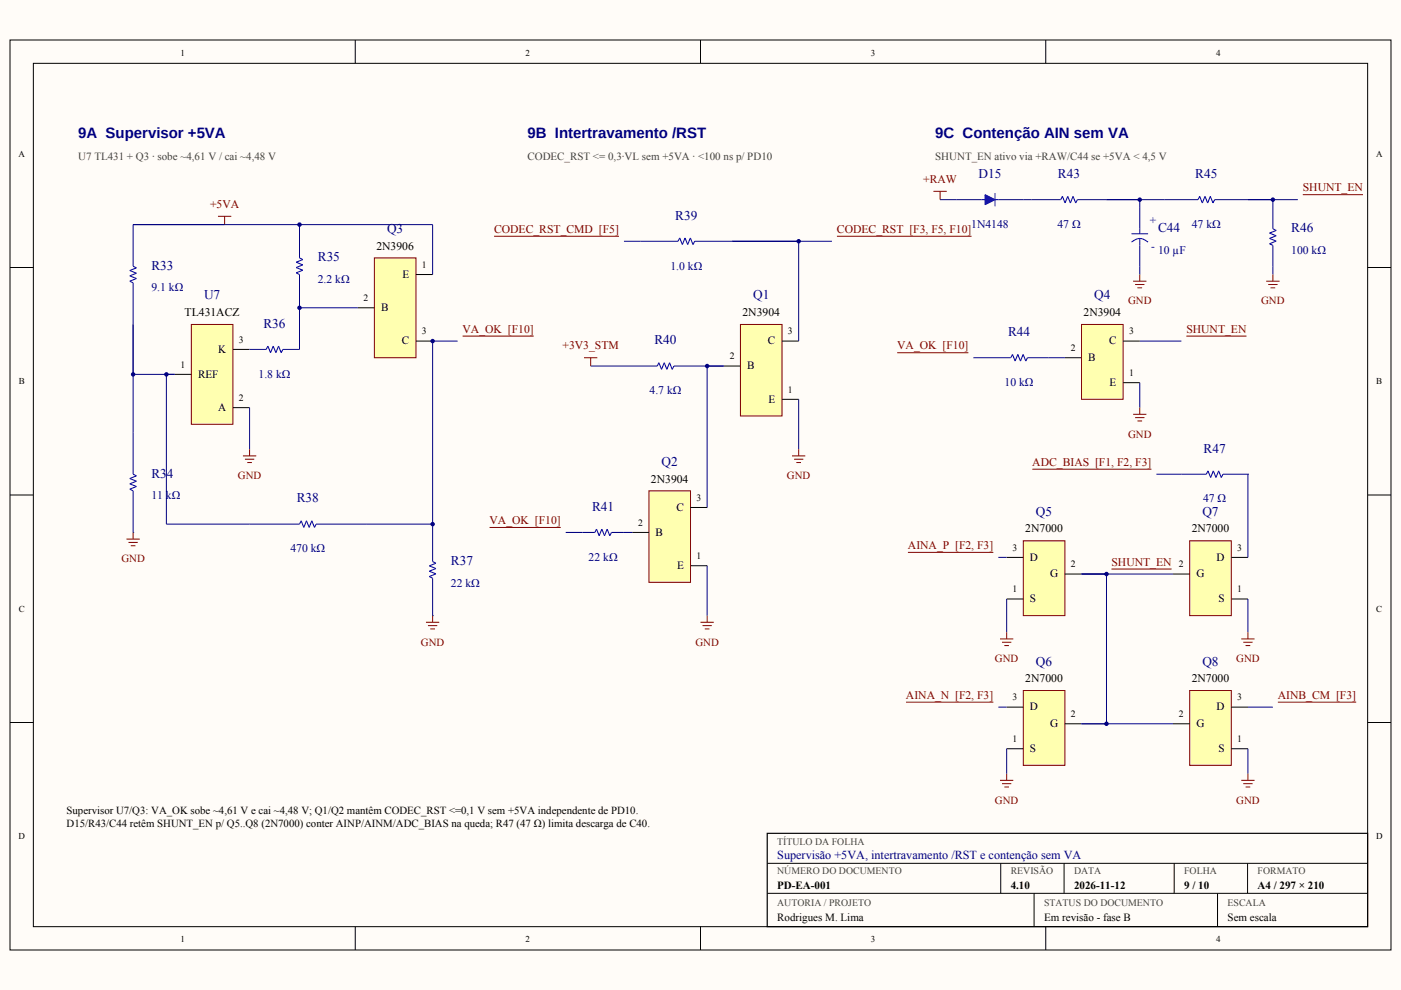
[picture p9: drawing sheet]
<svg xmlns="http://www.w3.org/2000/svg" width="297mm" height="210mm" viewBox="0 0 297 210" stroke-linecap="round" stroke-linejoin="round" font-family="sans-serif">
<path d="M0 0h297v209.9h-297z" fill-rule="evenodd" fill="#fffcf8"/>
<g fill="none" stroke="#000" stroke-width=".21">
<path d="M2.1 8.5h292.8v192.9h-292.8zM7.1 13.4h282.9v183.1h-282.9zM75.3 8.5v4.9M148.5 8.5v4.9M221.7 8.5v4.9M2.1 56.7h5M290 56.7h4.9M2.1 105h5M290 105h4.9M2.1 153.2h5M290 153.2h4.9M75.3 196.5v4.9"/>
<path d="M148.5 196.5v4.9M162.7 183h127.3M162.7 189.4h127.3M212.2 183v6.4M219.2 189.4v7.1M221.7 196.5v4.9M225.6 183v6.4M248.9 183v6.4M258.1 189.4v7.1M264.5 183v6.4"/>
</g>
<path d="M162.7 176.7h127.3v19.8h-127.3z" fill="none" stroke="#000" stroke-width=".25"/>
<path d="M28.2 47.6v8.8M28.2 60v40.5M28.2 112.9h.1M28.2 104.1v8.8" fill="none" stroke="#000080" stroke-width=".21"/>
<path d="M28.2 56.4l.7 .4-1.4 .6 1.4 .5-1.4 .6 1.4 .6-1.4 .5 .7 .4M28.2 100.5l.7 .4-1.4 .6 1.4 .5-1.4 .6 1.4 .6-1.4 .5 .7 .4" fill="none" stroke="#00f" stroke-width=".23"/>
<path d="M26.8 114.3h2.8M27.2 115h2M27.7 115.7h1M28.2 112.9v1.4" fill="none" stroke="#800000" stroke-width=".21"/>
<path d="M40.6 68.8h8.8v21.2h-8.8z" fill-rule="evenodd" fill="#ffffb0" stroke="#800000" stroke-width=".21"/>
<path d="M37 79.4h3.6M49.4 74.1h3.5M49.4 86.4h3.5" fill="none" stroke="#000" stroke-width=".21"/>
<path d="M28.2 47.6h35.3v7.1M63.5 58.2v15.9h-3.5M28.2 68.8v10.6h8.8M52.9 74.1h3.5M52.9 86.4v8.8" fill="none" stroke="#000080" stroke-width=".21"/>
<path d="M46.2 45.9h2.8M47.6 45.9v1.7M51.5 96.7h2.8M51.9 97.4h2M52.4 98.1h1M52.9 95.2v1.5" fill="none" stroke="#800000" stroke-width=".21"/>
<path d="M63.5 54.7l.7 .3-1.4 .6 1.4 .6-1.4 .5 1.4 .6-1.4 .6 .7 .3M56.4 74.1l.4-.7 .6 1.4 .5-1.4 .6 1.4 .6-1.4 .5 1.4 .4-.7" fill="none" stroke="#00f" stroke-width=".23"/>
<path d="M79.4 54.7h8.8v21.1h-8.8z" fill-rule="evenodd" fill="#ffffb0" stroke="#800000" stroke-width=".21"/>
<path d="M88.2 58.2h3.5M75.8 65.3h3.6M88.2 72.3h3.5" fill="none" stroke="#000" stroke-width=".21"/>
<path d="M63.5 47.6h28.2v10.6M132.3 51.2h11.5M147.3 51.2h29.1M37 79.4h-1.7v31.7h28.2M63.5 65.3h12.3M97 72.3h-5.3v46.8M67 111.1h24.7M91.7 130.5h.1M91.7 122.6v7.9" fill="none" stroke="#000080" stroke-width=".21"/>
<path d="M143.8 51.2l.3-.8 .6 1.5 .5-1.5 .6 1.5 .6-1.5 .5 1.5 .4-.7M63.5 111.1l.4-.7 .5 1.4 .6-1.4 .5 1.4 .6-1.4 .6 1.4 .3-.7M91.7 119.1l.7 .3-1.4 .6 1.4 .5-1.4 .6 1.4 .6-1.4 .5 .7 .4" fill="none" stroke="#00f" stroke-width=".23"/>
<path d="M104.8 50.1h26.4M177.4 50.1h28.6M98.1 71.3h15.1M90.3 131.9h2.8M90.7 132.6h2M91.2 133.3h1M91.7 130.5v1.4" fill="none" stroke="#800000" stroke-width=".21"/>
<path d="M157 68.8h8.8v19.4h-8.8z" fill-rule="evenodd" fill="#ffffb0" stroke="#800000" stroke-width=".21"/>
<path d="M153.5 77.6h3.5M165.8 72.3h3.5M165.8 84.7h3.5" fill="none" stroke="#000" stroke-width=".21"/>
<path d="M155.2 51.2h14.1v21.1M125.2 77.6h14.1M142.9 77.6h10.6M169.3 84.7v10.5" fill="none" stroke="#000080" stroke-width=".21"/>
<path d="M123.8 75.8h2.8M125.2 75.8v1.8M167.9 96.7h2.8M168.3 97.4h2M168.8 98.1h1M169.3 95.2v1.5" fill="none" stroke="#800000" stroke-width=".21"/>
<path d="M139.3 77.6l.4-.7 .6 1.4 .5-1.4 .6 1.4 .6-1.4 .5 1.4 .4-.7" fill="none" stroke="#00f" stroke-width=".23"/>
<path d="M137.6 104.1h8.8v19.4h-8.8z" fill-rule="evenodd" fill="#ffffb0" stroke="#800000" stroke-width=".21"/>
<path d="M134.1 112.9h3.5M146.4 107.6h3.5M146.4 119.9h3.5" fill="none" stroke="#000" stroke-width=".21"/>
<path d="M202.8 42.3h5.3M211.7 42.3h5.3M153.5 77.6h-3.6v30M119.9 112.9h6.2M129.6 112.9h4.5M149.9 119.9v10.6" fill="none" stroke="#000080" stroke-width=".21"/>
<path d="M103.8 111.8h15.1M148.5 131.9h2.8M148.9 132.6h2M149.4 133.3h1M149.9 130.5v1.4" fill="none" stroke="#800000" stroke-width=".21"/>
<path d="M126.1 112.9l.4-.7 .5 1.4 .6-1.4 .6 1.4 .5-1.4 .6 1.4 .3-.7" fill="none" stroke="#00f" stroke-width=".23"/>
<path d="M208.8 41.3l2.2 1-2.2 1.1z" fill="#00f"/>
<path d="M208.8 41.3l2.2 1-2.2 1.1zM224.9 42.3l.3-.7 .6 1.4 .6-1.4 .5 1.4 .6-1.4 .6 1.4 .3-.7M239.9 51.3a2.39 2.39 0 0 1 3.5 0M254 42.3l.4-.7 .5 1.4 .6-1.4 .5 1.4 .6-1.4 .6 1.4 .3-.7M269.9 48.5l.7 .4-1.4 .5 1.4 .6-1.4 .6 1.4 .5-1.4 .6 .7 .3M214.3 75.8l.4-.7 .5 1.5 .6-1.5 .6 1.5 .5-1.5 .6 1.5 .3-.8" fill="none" stroke="#00f" stroke-width=".23"/>
<path d="M208.1 42.3h.7M211 40.9v2.8M211 42.3h.7M239.9 49.6h3.5M241.7 48.5v1.1M241.7 50.6v1.4" fill="none" stroke="#00f" stroke-width=".21"/>
<path d="M199.3 42.3h3.5M217 42.3h7.9M228.4 42.3h25.6M241.7 42.3v6.2M241.7 52v6.2M257.5 42.3h17.7M269.9 42.3v6.2M269.9 52v6.2M206.4 75.8h7.9M217.8 75.8h4.4" fill="none" stroke="#000080" stroke-width=".21"/>
<path d="M197.9 40.6h2.8M199.3 40.6v1.7M240.2 59.6h2.9M241.7 58.2v1.4M268.5 59.6h2.8M269.9 58.2v1.4M276.2 41.3h12.8M190.2 74.8h15.1M240.7 60.3h1.9M241.2 61h.9M268.9 60.3h2M269.4 61h1" fill="none" stroke="#800000" stroke-width=".21"/>
<path d="M229.3 68.8h8.8v15.9h-8.8z" fill-rule="evenodd" fill="#ffffb0" stroke="#800000" stroke-width=".21"/>
<path d="M225.8 75.8h3.5M238.1 72.3h3.6M238.1 81.1h3.6" fill="none" stroke="#000" stroke-width=".21"/>
<path d="M222.2 75.8h3.6M241.7 72.3h8.8M241.7 81.1v5.3" fill="none" stroke="#000080" stroke-width=".21"/>
<path d="M251.5 71.3h12.8M240.2 87.8h2.9M240.7 88.5h1.9M241.2 89.3h.9M241.7 86.4v1.4" fill="none" stroke="#800000" stroke-width=".21"/>
<path d="M217 114.7h8.8v15.8h-8.8z" fill-rule="evenodd" fill="#ffffb0" stroke="#800000" stroke-width=".21"/>
<path d="M213.4 118.2h3.6M213.4 127h3.6M225.8 121.7h3.5" fill="none" stroke="#000" stroke-width=".21"/>
<path d="M211.7 118.2h1.7M213.4 127v7.1" fill="none" stroke="#000080" stroke-width=".21"/>
<path d="M192.5 117.1h18.1M212 135.5h2.8M212.4 136.2h2M212.9 136.9h1M213.4 134.1v1.4" fill="none" stroke="#800000" stroke-width=".21"/>
<path d="M217 146.4h8.8v15.9h-8.8z" fill-rule="evenodd" fill="#ffffb0" stroke="#800000" stroke-width=".21"/>
<path d="M213.4 149.9h3.6M213.4 158.8h3.6M225.8 153.5h3.5" fill="none" stroke="#000" stroke-width=".21"/>
<path d="M211.7 149.9h1.7M213.4 158.8v5.2" fill="none" stroke="#000080" stroke-width=".21"/>
<path d="M192.1 148.9h18.5M212 165.5h2.8M212.4 166.2h2M212.9 166.9h1M213.4 164v1.5" fill="none" stroke="#800000" stroke-width=".21"/>
<path d="M252.2 114.7h8.9v15.8h-8.9z" fill-rule="evenodd" fill="#ffffb0" stroke="#800000" stroke-width=".21"/>
<path d="M261.1 118.2h3.5M248.7 121.7h3.5M261.1 127h3.5" fill="none" stroke="#000" stroke-width=".21"/>
<path d="M245.2 100.5h10.6M259.3 100.5h5.3M264.6 100.5h.1M264.6 100.5v17.7M264.6 127v7.1" fill="none" stroke="#000080" stroke-width=".21"/>
<path d="M218.9 99.5h25.2M263.2 135.5h2.8M263.6 136.2h2M264.1 136.9h1M264.6 134.1v1.4" fill="none" stroke="#800000" stroke-width=".21"/>
<path d="M255.8 100.5l.3-.7 .6 1.4 .5-1.4 .6 1.4 .6-1.4 .5 1.4 .4-.7" fill="none" stroke="#00f" stroke-width=".23"/>
<path d="M252.2 146.4h8.9v15.9h-8.9z" fill-rule="evenodd" fill="#ffffb0" stroke="#800000" stroke-width=".21"/>
<path d="M248.7 153.5h3.5M261.1 149.9h3.5M261.1 158.8h3.5" fill="none" stroke="#000" stroke-width=".21"/>
<path d="M229.3 121.7h19.4M234.6 121.7v31.8M229.3 153.5h19.4M264.6 149.9h5.3M264.6 158.8v5.2" fill="none" stroke="#000080" stroke-width=".21"/>
<path d="M235.7 120.7h12.7M270.9 148.9h16.6M263.2 165.5h2.8M263.6 166.2h2M264.1 166.9h1M264.6 164v1.5" fill="none" stroke="#800000" stroke-width=".21"/>
<g fill="#000080">
<circle cx="28.2" cy="79.4" r=".48"/>
<circle cx="35.3" cy="79.4" r=".48"/>
<circle cx="63.5" cy="47.6" r=".48"/>
<circle cx="63.5" cy="65.3" r=".48"/>
<circle cx="91.7" cy="72.3" r=".48"/>
<circle cx="91.7" cy="111.1" r=".48"/>
<circle cx="169.3" cy="51.2" r=".48"/>
<circle cx="149.9" cy="77.6" r=".48"/>
<circle cx="241.7" cy="42.3" r=".48"/>
<circle cx="269.9" cy="42.3" r=".48"/>
<circle cx="234.6" cy="121.7" r=".48"/>
<circle cx="234.6" cy="153.5" r=".48"/>
</g>
<g font-size="3.2" fill="#000080">
<text x="16.6" y="29.3">9A Supervisor +5VA</text>
<text x="111.8" y="29.3">9B Intertravamento /RST</text>
<text x="198.3" y="29.3">9C Contenção AIN sem VA</text>
</g>
<g font-size="2.8" fill="#000080">
<text x="207.5" y="37.7">D15</text>
<text x="224.3" y="37.7">R43</text>
<text x="253.4" y="37.7">R45</text>
<text x="143.2" y="46.6">R39</text>
<text x="82.1" y="49.4">Q3</text>
<text x="245.5" y="49.2">C44</text>
<text x="273.8" y="49.2">R46</text>
<text x="32.1" y="57.2">R33</text>
<text x="67.4" y="55.4">R35</text>
<text x="43.3" y="63.5">U7</text>
<text x="159.7" y="63.5">Q1</text>
<text x="232" y="63.5">Q4</text>
<text x="55.9" y="69.5">R36</text>
<text x="213.7" y="71.3">R44</text>
<text x="138.8" y="73">R40</text>
<text x="255.2" y="96">R47</text>
<text x="32.1" y="101.2">R34</text>
<text x="140.3" y="98.8">Q2</text>
<text x="62.9" y="106.5">R38</text>
<text x="125.5" y="108.3">R41</text>
<text x="219.6" y="109.4">Q5</text>
<text x="254.9" y="109.4">Q7</text>
<text x="95.6" y="119.8">R37</text>
<text x="219.6" y="141.1">Q6</text>
<text x="254.9" y="141.1">Q8</text>
</g>
<text font-size="2.6" fill="#000080" x="164.8" y="182.2">Supervisão +5VA, intertravamento /RST e contenção sem VA</text>
<g font-size="2.5" fill="#800000">
<text x="195.7" y="38.8">+RAW</text>
<text x="276.2" y="40.6">SHUNT_EN</text>
<text x="44.5" y="44.1">+5VA</text>
<text x="104.8" y="49.4">CODEC_RST_CMD [F5]</text>
<text x="177.4" y="49.4">CODEC_RST [F3, F5, F10]</text>
<text x="98.1" y="70.6">VA_OK [F10]</text>
<text x="251.5" y="70.6">SHUNT_EN</text>
<text x="119.3" y="74.1">+3V3_STM</text>
<text x="190.2" y="74.1">VA_OK [F10]</text>
<text x="218.9" y="98.8">ADC_BIAS [F1, F2, F3]</text>
<text x="103.8" y="111.1">VA_OK [F10]</text>
<text x="192.5" y="116.4">AINA_P [F2, F3]</text>
<text x="235.7" y="119.9">SHUNT_EN</text>
<text x="192.1" y="148.2">AINA_N [F2, F3]</text>
<text x="270.9" y="148.2">AINB_CM [F3]</text>
</g>
<g font-size="2.5" fill="#00f">
<text x="243.8" y="47.4">+</text>
<text x="244.1" y="53.1">-</text>
</g>
<g font-size="2.5">
<text x="79.8" y="52.9">2N3906</text>
<text x="39.1" y="67">TL431ACZ</text>
<text x="157.4" y="67">2N3904</text>
<text x="229.7" y="67">2N3904</text>
<text x="138" y="102.3">2N3904</text>
<text x="217.4" y="112.9">2N7000</text>
<text x="252.7" y="112.9">2N7000</text>
<text x="217.4" y="144.6">2N7000</text>
<text x="252.7" y="144.6">2N7000</text>
</g>
<g font-size="2.5" fill="#000080">
<text x="205.9" y="48.3">1N4148</text>
<text x="224.2" y="48.3">47 Ω</text>
<text x="245.5" y="53.8">10 µF</text>
<text x="252.7" y="48.3">47 kΩ</text>
<text x="273.8" y="53.8">100 kΩ</text>
<text x="67.4" y="60">2.2 kΩ</text>
<text x="142.1" y="57.2">1.0 kΩ</text>
<text x="32.1" y="61.7">9.1 kΩ</text>
<text x="54.8" y="80.1">1.8 kΩ</text>
<text x="137.7" y="83.6">4.7 kΩ</text>
<text x="213" y="81.8">10 kΩ</text>
<text x="32.1" y="105.8">11 kΩ</text>
<text x="255.1" y="106.5">47 Ω</text>
<text x="61.6" y="117.1">470 kΩ</text>
<text x="124.8" y="118.9">22 kΩ</text>
<text x="95.6" y="124.4">22 kΩ</text>
</g>
<g font-size="2.4">
<text x="85.3" y="58.9">E</text>
<text x="80.8" y="66">B</text>
<text x="46.3" y="74.8">K</text>
<text x="85.2" y="73">C</text>
<text x="162.8" y="73">C</text>
<text x="230.7" y="76.6">B</text>
<text x="235.1" y="73">C</text>
<text x="42" y="80.1">REF</text>
<text x="158.4" y="78.3">B</text>
<text x="235.3" y="81.8">E</text>
<text x="46.3" y="87.1">A</text>
<text x="163" y="85.4">E</text>
<text x="139" y="113.6">B</text>
<text x="143.4" y="108.3">C</text>
<text x="218.4" y="118.9">D</text>
<text x="257.9" y="118.9">D</text>
<text x="143.5" y="120.7">E</text>
<text x="222.7" y="122.4">G</text>
<text x="253.6" y="122.4">G</text>
<text x="218.4" y="127.7">S</text>
<text x="258.3" y="127.7">S</text>
<text x="218.4" y="150.6">D</text>
<text x="222.7" y="154.2">G</text>
<text x="253.6" y="154.2">G</text>
<text x="257.9" y="150.6">D</text>
<text x="218.4" y="159.5">S</text>
<text x="258.3" y="159.5">S</text>
</g>
<g font-size="2.3" fill="#404040">
<text x="16.6" y="33.9">U7 TL431 + Q3 · sobe ~4,61 V / cai ~4,48 V</text>
<text x="111.8" y="33.9">CODEC_RST &lt;= 0,3·VL sem +5VA · &lt;100 ns p/ PD10</text>
<text x="198.3" y="33.9">SHUNT_EN ativo via +RAW/C44 se +5VA &lt; 4,5 V</text>
</g>
<g font-size="2.3" fill="#800000">
<text x="239.2" y="64.6">GND</text>
<text x="267.4" y="64.6">GND</text>
<text x="239.2" y="92.8">GND</text>
<text x="50.4" y="101.6">GND</text>
<text x="166.8" y="101.6">GND</text>
<text x="25.7" y="119.2">GND</text>
<text x="89.2" y="136.9">GND</text>
<text x="147.4" y="136.9">GND</text>
<text x="210.9" y="140.4">GND</text>
<text x="262.1" y="140.4">GND</text>
<text x="210.9" y="170.4">GND</text>
<text x="262.1" y="170.4">GND</text>
</g>
<g font-size="2.3">
<text x="14.1" y="172.5">Supervisor U7/Q3: VA_OK sobe ~4,61 V e cai ~4,48 V; Q1/Q2 mantêm CODEC_RST &lt;=0,1 V sem +5VA independente de PD10.</text>
<text x="14.1" y="175.3">D15/R43/C44 retêm SHUNT_EN p/ Q5..Q8 (2N7000) conter AINP/AINM/ADC_BIAS na queda; R47 (47 Ω) limita descarga de C40.</text>
<text x="164.8" y="188.6">PD-EA-001</text>
<text x="214.3" y="188.6">4.10</text>
<text x="227.7" y="188.6">2026-11-12</text>
<text x="251.1" y="188.6">9 / 10</text>
<text x="266.6" y="188.6">A4 / 297 × 210</text>
<text x="164.8" y="195.2">Rodrigues M. Lima</text>
<text x="221.4" y="195.2">Em revisão - fase B</text>
<text x="260.3" y="195.2">Sem escala</text>
</g>
<g font-size="2.1" fill="#404040">
<text x="164.8" y="179.1">TÍTULO DA FOLHA</text>
<text x="164.8" y="185.4">NÚMERO DO DOCUMENTO</text>
<text x="214.3" y="185.4">REVISÃO</text>
<text x="227.7" y="185.4">DATA</text>
<text x="251.1" y="185.4">FOLHA</text>
<text x="266.6" y="185.4">FORMATO</text>
<text x="164.8" y="192.1">AUTORIA / PROJETO</text>
<text x="221.4" y="192.1">STATUS DO DOCUMENTO</text>
<text x="260.3" y="192.1">ESCALA</text>
</g>
<g font-size="2">
<text x="89.4" y="56.8">1</text>
<text x="77.1" y="63.9">2</text>
<text x="89.4" y="70.9">3</text>
<text x="167.1" y="70.9">3</text>
<text x="239.4" y="70.9">3</text>
<text x="38.3" y="78">1</text>
<text x="50.6" y="72.7">3</text>
<text x="154.7" y="76.2">2</text>
<text x="227" y="74.4">2</text>
<text x="167.1" y="83.3">1</text>
<text x="239.4" y="79.7">1</text>
<text x="50.6" y="85">2</text>
<text x="147.7" y="106.2">3</text>
<text x="135.3" y="111.5">2</text>
<text x="147.7" y="118.5">1</text>
<text x="214.7" y="116.8">3</text>
<text x="262.3" y="116.8">3</text>
<text x="214.7" y="125.6">1</text>
<text x="227" y="120.3">2</text>
<text x="250" y="120.3">2</text>
<text x="262.3" y="125.6">1</text>
<text x="214.7" y="148.5">3</text>
<text x="262.3" y="148.5">3</text>
<text x="227" y="152">2</text>
<text x="250" y="152">2</text>
<text x="214.7" y="157.3">1</text>
<text x="262.3" y="157.3">1</text>
</g>
<g font-size="1.9">
<text x="38.2" y="11.8">1</text>
<text x="111.4" y="11.8">2</text>
<text x="184.6" y="11.8">3</text>
<text x="257.8" y="11.8">4</text>
<text x="3.9" y="33.2">A</text>
<text x="291.8" y="33.2">A</text>
<text x="4" y="81.5">B</text>
<text x="291.8" y="81.5">B</text>
<text x="4" y="129.7">C</text>
<text x="291.8" y="129.7">C</text>
<text x="3.9" y="177.9">D</text>
<text x="291.8" y="177.9">D</text>
<text x="38.2" y="199.8">1</text>
<text x="111.4" y="199.8">2</text>
<text x="184.6" y="199.8">3</text>
<text x="257.8" y="199.8">4</text>
</g>
</svg>
